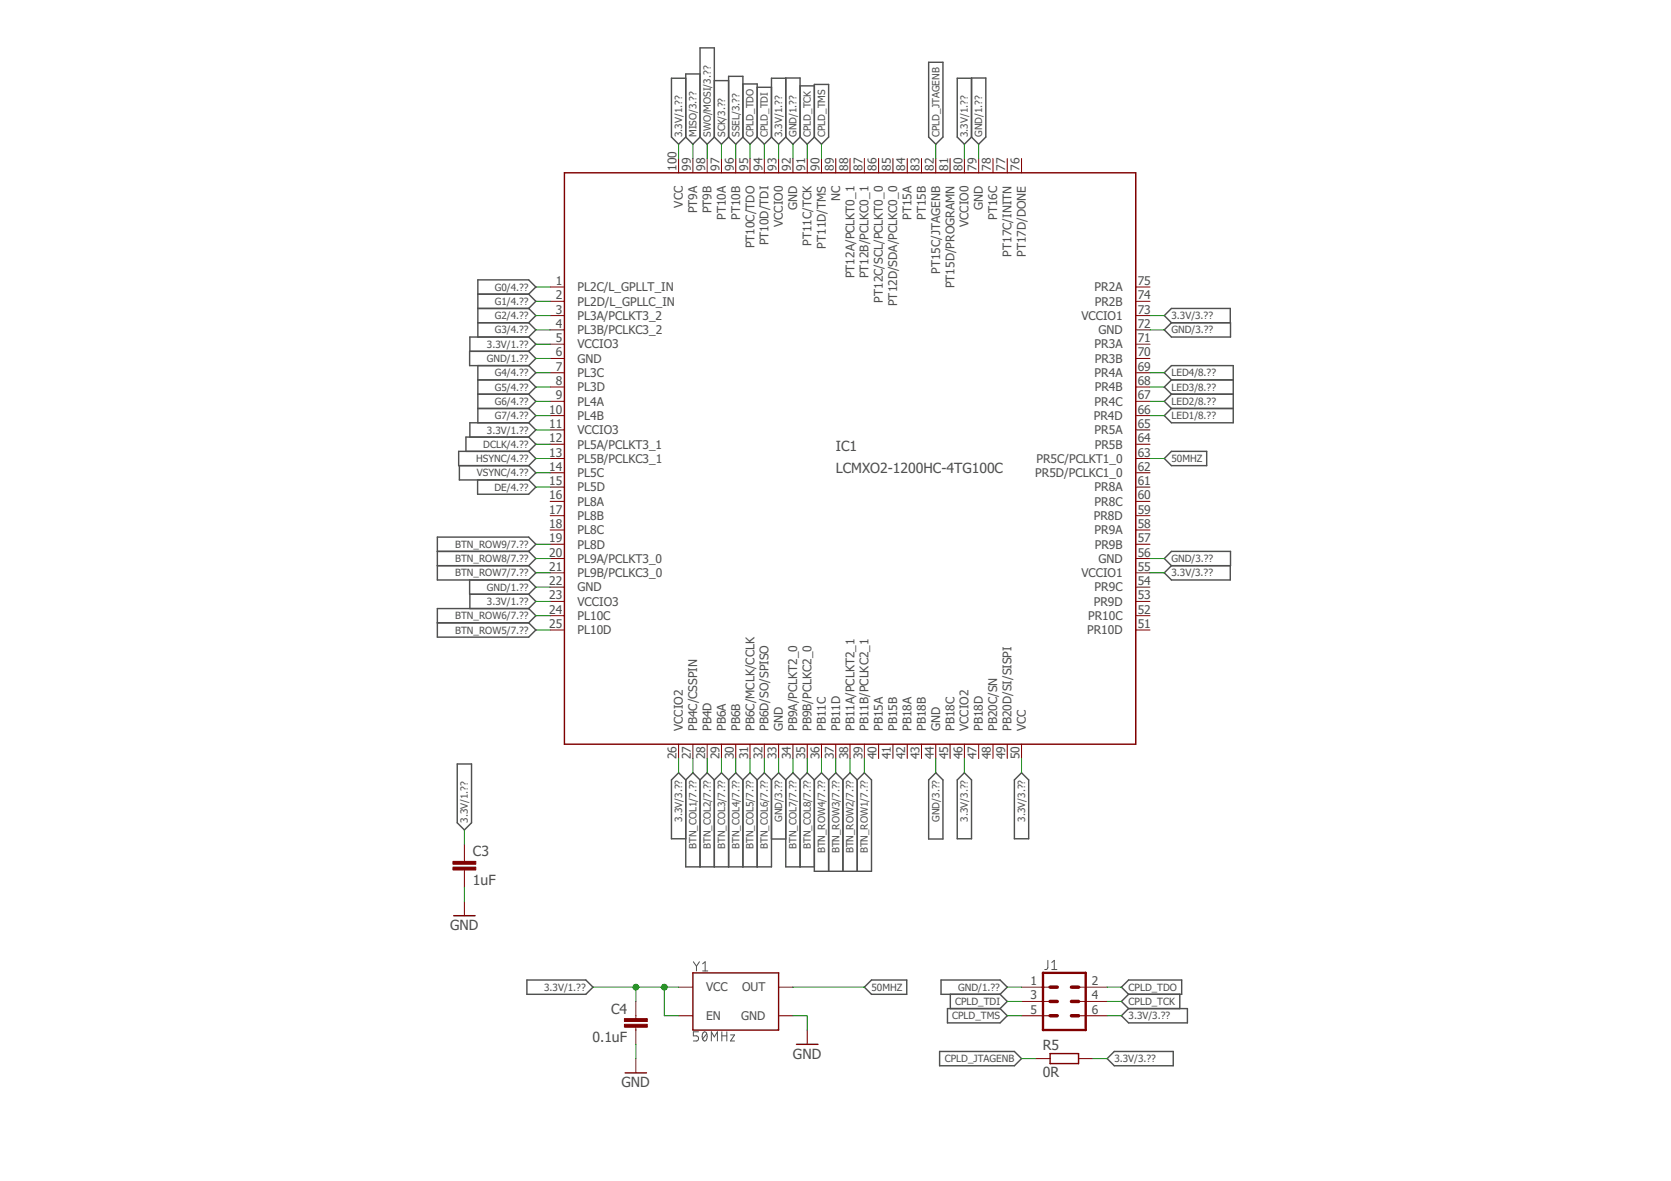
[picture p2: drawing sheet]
<svg xmlns="http://www.w3.org/2000/svg" width="297mm" height="210mm" viewBox="0 0 297 210" stroke-linecap="round" stroke-linejoin="round" font-family="sans-serif">
<g fill="none" stroke="#505050" stroke-width=".18">
<path d="M123.3 170.9l.5 .8M123.8 171.7v.9M124.3 170.9l-.5 .8M124.9 171.3l.4-.4v1.7M124.9 172.6h.9M186.3 170.7l-.1 1.4-.2 .2h-.3M187 172.3h.9M187 171.1l.4-.4v1.6M124.2 183.4h-.9v.7h.5a.46 .46 0 0 1 .4 .5 .46 .46 0 0 1-.4 .4h-.5M125 183.5l.3-.1a.97 .97 0 0 1 0 1.6 1 1 0 0 1-.3-1.5zM125.6 183.7l-.7 1M126.4 185v-1.6l.6 .9 .5-.9v1.6"/>
<path d="M128.3 184.1h.9M128.3 183.4v1.6M129.2 183.4v1.6M129.9 183.9h.7l-.7 1.1h.7"/>
</g>
<g fill="none" stroke="#505050" stroke-width=".25">
<path d="M121.9 13.9h-2.5v10.5l1.2 1.2 1.3-1.2M124.4 13.1h-2.5v11.3M127 14.3h2.5M132.1 14.9h2.5v9.5M134.6 15.5h2.5M139.7 13.9h-2.6v10.5M142.2 15.3h2.6M144.8 15h2.5v9.4l-1.3 1.2-1.2-1.2zM165.1 11.1h2.5v13.3l-1.3 1.2-1.2-1.2zM172.7 13.9h2.5v10.5l-1.2 1.2-1.3-1.2zM172.7 13.9h-2.5v10.5l1.2 1.2 1.3-1.2M121.9 24.4l1.3 1.2 1.2-1.2"/>
<path d="M124.4 24.4v-15.9h2.6v15.9M124.4 24.4l1.3 1.2 1.3-1.2M127 24.4l1.2 1.2 1.3-1.2M129.5 24.4l1.3 1.2 1.3-1.2M129.5 24.4v-10.8h2.6v10.8M132.1 24.4l1.2 1.2 1.3-1.2M134.6 24.4l1.3 1.2 1.2-1.2M137.1 24.4l1.3 1.2 1.3-1.2M139.7 24.4l1.2 1.2 1.3-1.2M139.7 24.4v-10.5h2.5v10.5M142.2 24.4l1.3 1.2 1.3-1.2M84.9 57.4h9.1"/>
<path d="M84.9 54.8h9.1M84.9 52.3h9.1M94 59.9h-10.5v5.1h10.5M94 59.9l1.2 1.3-1.2 1.2M94 57.4l1.2 1.2-1.2 1.3M94 54.8l1.2 1.3-1.2 1.3M94 52.3l1.2 1.3-1.2 1.2M94 52.3l1.2-1.3-1.2-1.3h-9.1v10.2M207 58.6l1.2-1.2h10.5v2.5h-10.5zM208.2 57.4l-1.2-1.3 1.2-1.3h10.5v2.6M83.5 62.4h10.5M84.9 65v10.1"/>
<path d="M84.9 67.5h9.1M84.9 70.1h9.1M84.9 72.6h9.1M94 62.4l1.2 1.3-1.2 1.3M94 75.1h-10.5v2.6M94 70.1l1.2 1.2-1.2 1.3M94 75.1l1.2 1.3-1.2 1.3M94 77.7h-11.2v2.5M94 67.5l1.2 1.3-1.2 1.3M94 72.6l1.2 1.3-1.2 1.2M94 65l1.2 1.3-1.2 1.2M94 77.7l1.2 1.3-1.2 1.2"/>
<path d="M208.2 67.5l-1.2-1.2 1.2-1.3h11v10.1h-11l-1.2-1.2 1.2-1.3M208.2 67.5l-1.2 1.3 1.2 1.3M208.2 67.5h11M208.2 70.1h11M208.2 72.6h11M208.2 70.1l-1.2 1.2 1.2 1.3M77.7 98h16.3M81.7 82.8v2.5h12.3M84.9 85.3v2.5h9.1l1.2-1.2-1.2-1.3M94 98l1.2-1.3-1.2-1.2h-16.3v7.6h16.3M94 80.2h-12.5v2.6h12.5M94 80.2l1.2 1.3-1.2 1.3"/>
<path d="M94 82.8l1.2 1.2-1.2 1.3M94 98l1.2 1.3-1.2 1.2M207 99.3l1.2-1.3h10.5v2.5h-10.5zM207 81.5l1.2-1.3h6.3v2.6h-6.3zM77.7 100.5h16.3M77.7 110.7h16.3M83.5 103.1v5.1M83.5 105.6h10.5M94 103.1l1.2 1.3-1.2 1.2M94 105.6l1.2 1.3-1.2 1.3M94 108.2h-16.3v5h16.3l1.2-1.2-1.2-1.3M94 100.5l1.2 1.3-1.2 1.3"/>
<path d="M94 108.2l1.2 1.2-1.2 1.3M208.2 100.5l-1.2 1.3 1.2 1.3h10.5v-2.6M81.3 135.8h2.5v10.4l-1.3 1.3-1.2-1.3zM121.9 138.6v15.5h15.2v-15.5M121.9 138.6l-1.3-1.2-1.2 1.2v10.5h2.5M121.9 138.6l1.3-1.2 1.2 1.2M124.4 138.6l1.3-1.2 1.3 1.2M124.4 138.6v15.5M127 138.6v15.5M127 138.6l1.2-1.2 1.3 1.2M129.5 138.6v15.5M129.5 138.6l1.3-1.2 1.3 1.2"/>
<path d="M132.1 138.6v15.5M132.1 138.6l1.2-1.2 1.3 1.2M134.6 138.6v15.5M134.6 138.6l1.3-1.2 1.2 1.2M137.1 138.6l1.3-1.2 1.3 1.2M139.7 138.6v15.5h5.1M139.7 138.6l1.2-1.2 1.3 1.2M142.2 138.6v15.5M142.2 138.6l1.3-1.2 1.3 1.2M144.8 138.6v16.3h10.1v-16.3l-1.3-1.2-1.2 1.2M144.8 138.6l1.2-1.2 1.3 1.2M147.3 138.6v16.3"/>
<path d="M147.3 138.6l1.3-1.2 1.2 1.2M149.8 138.6l1.3-1.2 1.3 1.2M149.8 138.6v16.3M152.4 138.6v16.3M165.1 138.6l1.2-1.2 1.3 1.2v10.5h-2.5zM170.2 138.6l1.2-1.2 1.3 1.2v10.5h-2.5zM180.3 138.6l1.3-1.2 1.3 1.2v10.5h-2.6zM137.1 149.1h2.6M93.7 174.2h10.4l1.3 1.3-1.3 1.2h-10.4zM153.6 175.5l1.3-1.3h6.3v2.5h-6.3zM167.3 174.2h10.5l1.2 1.3-1.2 1.2h-10.5zM168.4 179.3h9.4l1.2 1.2-1.2 1.3h-9.4z"/>
<path d="M168.9 176.7v2.6M177.8 176.7l1.2 1.3-1.2 1.3M199.3 175.5l1.3-1.3h9.5v2.5h-9.5zM200.6 176.7l-1.3 1.3 1.3 1.3M209.7 176.7v2.6M167 186.9h13.3l1.3 1.3-1.3 1.2h-13.3zM196.8 188.2l1.3-1.3h10.5v2.5h-10.5zM199.3 180.5l1.3-1.2h10.5v2.5h-10.5z"/>
</g>
<path d="M100.3 30.7h101.6v101.6h-101.6zM80.6 162.8h3.9M123.2 172.9h15.2v10.2h-15.2zM111.1 190.7h3.8M141.6 185.6h3.8M186.7 187.3h5v1.7h-5z" fill="none" stroke="#800000" stroke-width=".25"/>
<g fill="none" stroke="#800000" stroke-width=".18">
<path d="M120.6 28.2v2.5M123.2 28.2v2.5M125.7 28.2v2.5M128.2 28.2v2.5M130.8 28.2v2.5M133.3 28.2v2.5M135.9 28.2v2.5M138.4 28.2v2.5M140.9 28.2v2.5M143.5 28.2v2.5M146 28.2v2.5M148.6 28.2v2.5"/>
<path d="M151.1 28.2v2.5M153.6 28.2v2.5M156.2 28.2v2.5M158.7 28.2v2.5M161.3 28.2v2.5M163.8 28.2v2.5M166.3 28.2v2.5M168.9 28.2v2.5M171.4 28.2v2.5M174 28.2v2.5M176.5 28.2v2.5M179 28.2v2.5"/>
<path d="M181.6 28.2v2.5M97.8 51h2.5M97.8 53.6h2.5M97.8 56.1h2.5M97.8 58.6h2.5M201.9 51h2.5M201.9 53.6h2.5M201.9 56.1h2.5M201.9 58.6h2.5M97.8 61.2h2.5M97.8 63.7h2.5M97.8 66.3h2.5"/>
<path d="M97.8 68.8h2.5M97.8 71.3h2.5M97.8 73.9h2.5M97.8 76.4h2.5M97.8 79h2.5M201.9 61.2h2.5M201.9 63.7h2.5M201.9 66.3h2.5M201.9 68.8h2.5M201.9 71.3h2.5M201.9 73.9h2.5M201.9 76.4h2.5"/>
<path d="M201.9 79h2.5M97.8 81.5h2.5M97.8 84h2.5M97.8 86.6h2.5M97.8 89.1h2.5M97.8 91.7h2.5M97.8 94.2h2.5M97.8 96.7h2.5M97.8 99.3h2.5M201.9 81.5h2.5M201.9 84h2.5M201.9 86.6h2.5"/>
<path d="M201.9 89.1h2.5M201.9 91.7h2.5M201.9 94.2h2.5M201.9 96.7h2.5M201.9 99.3h2.5M97.8 101.8h2.5M97.8 104.4h2.5M97.8 106.9h2.5M97.8 109.4h2.5M97.8 112h2.5M201.9 101.8h2.5M201.9 104.4h2.5"/>
<path d="M201.9 106.9h2.5M201.9 109.4h2.5M201.9 112h2.5M120.6 132.3v2.5M123.2 132.3v2.5M125.7 132.3v2.5M128.2 132.3v2.5M130.8 132.3v2.5M133.3 132.3v2.5M135.9 132.3v2.5M138.4 132.3v2.5M140.9 132.3v2.5"/>
<path d="M143.5 132.3v2.5M146 132.3v2.5M148.6 132.3v2.5M151.1 132.3v2.5M153.6 132.3v2.5M156.2 132.3v2.5M158.7 132.3v2.5M161.3 132.3v2.5M163.8 132.3v2.5M166.3 132.3v2.5M168.9 132.3v2.5M171.4 132.3v2.5"/>
<path d="M174 132.3v2.5M176.5 132.3v2.5M179 132.3v2.5M181.6 132.3v2.5M82.5 150.1v3M82.5 154.6v3.1M82.5 160.2v2.6M113 178v3M120.6 175.5h2.6M138.4 175.5h2.5M181.6 175.5h5.1M181.6 178h5.1"/>
<path d="M191.7 175.5h5.1M191.7 178h5.1M113 182.6v3M113 188.2v2.5M120.6 180.5h2.6M138.4 180.5h2.5M143.5 183.1v2.5M181.6 180.5h5.1M184.1 188.2h2.6M191.7 180.5h5.1M191.7 188.2h2.6"/>
</g>
<g fill="#800000" stroke="#800000" stroke-width=".18">
<path d="M111 182.1h4.1v.5h-4.1z"/>
<path d="M111 181h4.1v.5h-4.1z"/>
<path d="M80.5 154.1h4.1v.5h-4.1z"/>
<path d="M80.5 153.1h4.1v.5h-4.1z"/>
</g>
<path d="M186.7 178h1.2M186.7 175.5h1.2M190.5 178h1.2M190.5 175.5h1.2M186.7 180.5h1.2M190.5 180.5h1.2" fill="none" stroke="#800000" stroke-width=".61"/>
<path d="M185.4 172.9h7.6v10.2h-7.6z" fill="none" stroke="#800000" stroke-width=".42"/>
<g fill="none" stroke="#008000" stroke-width=".18">
<path d="M120.6 25.6v2.6M123.2 25.6v2.6M125.7 25.6v2.6M128.2 25.6v2.6M130.8 25.6v2.6M133.3 25.6v2.6M135.9 25.6v2.6M138.4 25.6v2.6M140.9 25.6v2.6M143.5 25.6v2.6M146 25.6v2.6M166.3 25.6v2.6"/>
<path d="M171.4 25.6v2.6M174 25.6v2.6M95.2 58.6h2.6M95.2 56.1h2.6M95.2 51h2.6M95.2 53.6h2.6M204.4 58.6h2.6M204.4 56.1h2.6M95.2 63.7h2.6M95.2 76.4h2.6M95.2 61.2h2.6M95.2 66.3h2.6"/>
<path d="M95.2 68.8h2.6M95.2 71.3h2.6M95.2 73.9h2.6M95.2 79h2.6M204.4 66.3h2.6M204.4 68.8h2.6M204.4 71.3h2.6M204.4 73.9h2.6M95.2 99.3h2.6M95.2 81.5h2.6M95.2 84h2.6M95.2 86.6h2.6"/>
<path d="M95.2 96.7h2.6M204.4 99.3h2.6M204.4 81.5h2.6M95.2 104.4h2.6M95.2 106.9h2.6M95.2 101.8h2.6M95.2 112h2.6M95.2 109.4h2.6M204.4 101.8h2.6M120.6 134.8v2.6M123.2 134.8v2.6M125.7 134.8v2.6"/>
<path d="M128.2 134.8v2.6M130.8 134.8v2.6M133.3 134.8v2.6M135.9 134.8v2.6M138.4 134.8v2.6M140.9 134.8v2.6M143.5 134.8v2.6M146 134.8v2.6M148.6 134.8v2.6M151.1 134.8v2.6M153.6 134.8v2.6M166.3 134.8v2.6"/>
<path d="M171.4 134.8v2.6M181.6 134.8v2.6M82.5 147.5v2.6M82.5 157.7v2.5M105.4 175.5h15.2M113 175.5v2.5M118.1 175.5v5h2.5M140.9 175.5h12.7M179 175.5h2.6M179 178h2.6M196.8 175.5h2.5M196.8 178h2.5"/>
<path d="M113 185.6v2.6M140.9 180.5h2.6v2.6M179 180.5h2.6M181.6 188.2h2.5M194.3 188.2h2.5M196.8 180.5h2.5"/>
</g>
<g fill="#008000" stroke="#008000" stroke-width=".18">
<circle cx="118.1" cy="175.5" r=".51"/>
<circle cx="113" cy="175.5" r=".51"/>
</g>
<g font-size="2.5" fill="#505050">
<text x="148.6" y="80.2">IC1</text>
<text x="148.6" y="84">LCMXO2-1200HC-4TG100C</text>
<text x="84.1" y="152.2">C3</text>
<text x="84.1" y="157.3">1uF</text>
<text x="80" y="165.3">GND</text>
<text x="105.3" y="185.2">0.1uF</text>
<text x="108.6" y="180.1">C4</text>
<text x="141" y="188.1">GND</text>
<text x="185.4" y="191.4">0R</text>
<text x="185.4" y="186.6">R5</text>
<text x="110.5" y="193.2">GND</text>
</g>
<g font-size="2.1" fill="#505050">
<text x="120.3" y="30.4" transform="rotate(-90 120.3 30.4)">100</text>
<text x="122.8" y="30.4" transform="rotate(-90 122.8 30.4)">99</text>
<text x="125.4" y="30.4" transform="rotate(-90 125.4 30.4)">98</text>
<text x="127.9" y="30.4" transform="rotate(-90 127.9 30.4)">97</text>
<text x="130.4" y="30.4" transform="rotate(-90 130.4 30.4)">96</text>
<text x="133" y="30.4" transform="rotate(-90 133 30.4)">95</text>
<text x="135.5" y="30.4" transform="rotate(-90 135.5 30.4)">94</text>
<text x="138.1" y="30.4" transform="rotate(-90 138.1 30.4)">93</text>
<text x="140.6" y="30.4" transform="rotate(-90 140.6 30.4)">92</text>
<text x="143.1" y="30.4" transform="rotate(-90 143.1 30.4)">91</text>
<text x="145.7" y="30.4" transform="rotate(-90 145.7 30.4)">90</text>
<text x="148.2" y="30.4" transform="rotate(-90 148.2 30.4)">89</text>
<text x="149.3" y="35.8" transform="rotate(-90 149.3 35.8)">NC</text>
<text x="150.8" y="30.4" transform="rotate(-90 150.8 30.4)">88</text>
<text x="153.3" y="30.4" transform="rotate(-90 153.3 30.4)">87</text>
<text x="155.8" y="30.4" transform="rotate(-90 155.8 30.4)">86</text>
<text x="158.4" y="30.4" transform="rotate(-90 158.4 30.4)">85</text>
<text x="160.9" y="30.4" transform="rotate(-90 160.9 30.4)">84</text>
<text x="163.4" y="30.4" transform="rotate(-90 163.4 30.4)">83</text>
<text x="166" y="30.4" transform="rotate(-90 166 30.4)">82</text>
<text x="168.5" y="30.4" transform="rotate(-90 168.5 30.4)">81</text>
<text x="171.1" y="30.4" transform="rotate(-90 171.1 30.4)">80</text>
<text x="173.6" y="30.4" transform="rotate(-90 173.6 30.4)">79</text>
<text x="176.1" y="30.4" transform="rotate(-90 176.1 30.4)">78</text>
<text x="178.7" y="30.4" transform="rotate(-90 178.7 30.4)">77</text>
<text x="181.2" y="30.4" transform="rotate(-90 181.2 30.4)">76</text>
<text x="121.4" y="36.9" transform="rotate(-90 121.4 36.9)">VCC</text>
<text x="123.9" y="37.9" transform="rotate(-90 123.9 37.9)">PT9A</text>
<text x="126.5" y="37.9" transform="rotate(-90 126.5 37.9)">PT9B</text>
<text x="129" y="39.1" transform="rotate(-90 129 39.1)">PT10A</text>
<text x="131.6" y="39.1" transform="rotate(-90 131.6 39.1)">PT10B</text>
<text x="139.2" y="40.4" transform="rotate(-90 139.2 40.4)">VCCIO0</text>
<text x="141.7" y="37.3" transform="rotate(-90 141.7 37.3)">GND</text>
<text x="162" y="39.1" transform="rotate(-90 162 39.1)">PT15A</text>
<text x="164.6" y="39.1" transform="rotate(-90 164.6 39.1)">PT15B</text>
<text x="172.2" y="40.4" transform="rotate(-90 172.2 40.4)">VCCIO0</text>
<text x="174.7" y="37.3" transform="rotate(-90 174.7 37.3)">GND</text>
<text x="177.3" y="39.1" transform="rotate(-90 177.3 39.1)">PT16C</text>
<text x="134.1" y="44.1" transform="rotate(-90 134.1 44.1)">PT10C/TDO</text>
<text x="136.6" y="43.6" transform="rotate(-90 136.6 43.6)">PT10D/TDI</text>
<text x="144.3" y="43.7" transform="rotate(-90 144.3 43.7)">PT11C/TCK</text>
<text x="146.8" y="44.2" transform="rotate(-90 146.8 44.2)">PT11D/TMS</text>
<text x="179.8" y="45.6" transform="rotate(-90 179.8 45.6)">PT17C/INITN</text>
<text x="182.3" y="45.7" transform="rotate(-90 182.3 45.7)">PT17D/DONE</text>
<text x="98.8" y="50.7">1</text>
<text x="98.8" y="53.2">2</text>
<text x="102.7" y="51.8">PL2C/L_GPLLT_IN</text>
<text x="151.9" y="49.4" transform="rotate(-90 151.9 49.4)">PT12A/PCLKT0_1</text>
<text x="154.4" y="49.5" transform="rotate(-90 154.4 49.5)">PT12B/PCLKC0_1</text>
<text x="156.9" y="53.8" transform="rotate(-90 156.9 53.8)">PT12C/SCL/PCLKT0_0</text>
<text x="167.1" y="48.7" transform="rotate(-90 167.1 48.7)">PT15C/JTAGENB</text>
<text x="169.6" y="51.2" transform="rotate(-90 169.6 51.2)">PT15D/PROGRAMN</text>
<text x="194.6" y="51.8">PR2A</text>
<text x="202.3" y="53.2">74</text>
<text x="202.3" y="50.7">75</text>
<text x="98.8" y="55.7">3</text>
<text x="98.8" y="58.3">4</text>
<text x="102.7" y="54.3">PL2D/L_GPLLC_IN</text>
<text x="102.7" y="56.9">PL3A/PCLKT3_2</text>
<text x="102.7" y="59.4">PL3B/PCLKC3_2</text>
<text x="159.5" y="54.4" transform="rotate(-90 159.5 54.4)">PT12D/SDA/PCLKC0_0</text>
<text x="192.2" y="56.9">VCCIO1</text>
<text x="194.6" y="54.3">PR2B</text>
<text x="195.3" y="59.4">GND</text>
<text x="202.3" y="58.3">72</text>
<text x="202.3" y="55.7">73</text>
<text x="98.8" y="60.8">5</text>
<text x="98.8" y="63.4">6</text>
<text x="98.8" y="65.9">7</text>
<text x="102.7" y="61.9">VCCIO3</text>
<text x="102.7" y="64.5">GND</text>
<text x="194.6" y="61.9">PR3A</text>
<text x="194.6" y="64.5">PR3B</text>
<text x="202.3" y="65.9">69</text>
<text x="202.3" y="63.4">70</text>
<text x="202.3" y="60.8">71</text>
<text x="98.8" y="68.4">8</text>
<text x="98.8" y="71">9</text>
<text x="102.7" y="67">PL3C</text>
<text x="102.7" y="69.6">PL3D</text>
<text x="194.6" y="67">PR4A</text>
<text x="194.6" y="69.6">PR4B</text>
<text x="202.3" y="71">67</text>
<text x="202.3" y="68.4">68</text>
<text x="97.6" y="73.5">10</text>
<text x="97.6" y="76.1">11</text>
<text x="102.7" y="72.1">PL4A</text>
<text x="102.7" y="74.6">PL4B</text>
<text x="102.7" y="77.2">VCCIO3</text>
<text x="194.4" y="74.6">PR4D</text>
<text x="194.6" y="77.2">PR5A</text>
<text x="194.6" y="72.1">PR4C</text>
<text x="202.3" y="76.1">65</text>
<text x="202.3" y="73.5">66</text>
<text x="97.6" y="78.6">12</text>
<text x="97.6" y="81.1">13</text>
<text x="97.6" y="83.7">14</text>
<text x="102.7" y="79.7">PL5A/PCLKT3_1</text>
<text x="102.7" y="82.3">PL5B/PCLKC3_1</text>
<text x="184.2" y="82.3">PR5C/PCLKT1_0</text>
<text x="194.6" y="79.7">PR5B</text>
<text x="202.3" y="83.7">62</text>
<text x="202.3" y="81.1">63</text>
<text x="202.3" y="78.6">64</text>
<text x="97.6" y="86.2">15</text>
<text x="97.6" y="88.8">16</text>
<text x="102.7" y="84.8">PL5C</text>
<text x="102.7" y="87.3">PL5D</text>
<text x="102.7" y="89.9">PL8A</text>
<text x="184" y="84.8">PR5D/PCLKC1_0</text>
<text x="194.6" y="89.9">PR8C</text>
<text x="194.6" y="87.3">PR8A</text>
<text x="202.3" y="88.8">60</text>
<text x="202.3" y="86.2">61</text>
<text x="97.6" y="91.3">17</text>
<text x="97.6" y="93.8">18</text>
<text x="102.7" y="92.4">PL8B</text>
<text x="102.7" y="94.9">PL8C</text>
<text x="194.4" y="92.4">PR8D</text>
<text x="194.6" y="95">PR9A</text>
<text x="202.3" y="93.8">58</text>
<text x="202.3" y="91.3">59</text>
<text x="97.6" y="96.4">19</text>
<text x="97.6" y="98.9">20</text>
<text x="97.6" y="101.5">21</text>
<text x="102.7" y="97.5">PL8D</text>
<text x="102.7" y="100">PL9A/PCLKT3_0</text>
<text x="194.6" y="97.5">PR9B</text>
<text x="195.3" y="100">GND</text>
<text x="202.3" y="101.5">55</text>
<text x="202.3" y="98.9">56</text>
<text x="202.3" y="96.4">57</text>
<text x="97.6" y="104">22</text>
<text x="97.6" y="106.5">23</text>
<text x="102.7" y="102.6">PL9B/PCLKC3_0</text>
<text x="102.7" y="105.1">GND</text>
<text x="102.7" y="107.6">VCCIO3</text>
<text x="192.2" y="102.6">VCCIO1</text>
<text x="194.4" y="107.6">PR9D</text>
<text x="194.6" y="105.1">PR9C</text>
<text x="202.3" y="106.5">53</text>
<text x="202.3" y="104">54</text>
<text x="97.6" y="109.1">24</text>
<text x="97.6" y="111.6">25</text>
<text x="102.7" y="110.2">PL10C</text>
<text x="102.7" y="112.7">PL10D</text>
<text x="193.3" y="112.7">PR10D</text>
<text x="193.4" y="110.2">PR10C</text>
<text x="202.3" y="111.6">51</text>
<text x="202.3" y="109.1">52</text>
<text x="121.4" y="129.9" transform="rotate(-90 121.4 129.9)">VCCIO2</text>
<text x="123.9" y="129.9" transform="rotate(-90 123.9 129.9)">PB4C/CSSPIN</text>
<text x="126.5" y="129.9" transform="rotate(-90 126.5 129.9)">PB4D</text>
<text x="129" y="129.9" transform="rotate(-90 129 129.9)">PB6A</text>
<text x="131.6" y="129.9" transform="rotate(-90 131.6 129.9)">PB6B</text>
<text x="134.1" y="129.9" transform="rotate(-90 134.1 129.9)">PB6C/MCLK/CCLK</text>
<text x="136.6" y="129.9" transform="rotate(-90 136.6 129.9)">PB6D/SO/SPISO</text>
<text x="139.2" y="129.9" transform="rotate(-90 139.2 129.9)">GND</text>
<text x="141.7" y="129.9" transform="rotate(-90 141.7 129.9)">PB9A/PCLKT2_0</text>
<text x="144.3" y="129.9" transform="rotate(-90 144.3 129.9)">PB9B/PCLKC2_0</text>
<text x="146.8" y="129.9" transform="rotate(-90 146.8 129.9)">PB11C</text>
<text x="149.3" y="129.9" transform="rotate(-90 149.3 129.9)">PB11D</text>
<text x="151.9" y="129.9" transform="rotate(-90 151.9 129.9)">PB11A/PCLKT2_1</text>
<text x="154.4" y="129.9" transform="rotate(-90 154.4 129.9)">PB11B/PCLKC2_1</text>
<text x="156.9" y="129.9" transform="rotate(-90 156.9 129.9)">PB15A</text>
<text x="159.5" y="129.9" transform="rotate(-90 159.5 129.9)">PB15B</text>
<text x="162" y="129.9" transform="rotate(-90 162 129.9)">PB18A</text>
<text x="164.6" y="129.9" transform="rotate(-90 164.6 129.9)">PB18B</text>
<text x="167.1" y="129.9" transform="rotate(-90 167.1 129.9)">GND</text>
<text x="169.6" y="129.9" transform="rotate(-90 169.6 129.9)">PB18C</text>
<text x="172.2" y="129.9" transform="rotate(-90 172.2 129.9)">VCCIO2</text>
<text x="174.7" y="129.9" transform="rotate(-90 174.7 129.9)">PB18D</text>
<text x="177.3" y="129.9" transform="rotate(-90 177.3 129.9)">PB20C/SN</text>
<text x="179.8" y="129.9" transform="rotate(-90 179.8 129.9)">PB20D/SI/SISPI</text>
<text x="182.3" y="129.9" transform="rotate(-90 182.3 129.9)">VCC</text>
<text x="120.3" y="135" transform="rotate(-90 120.3 135)">26</text>
<text x="122.8" y="135" transform="rotate(-90 122.8 135)">27</text>
<text x="125.4" y="135" transform="rotate(-90 125.4 135)">28</text>
<text x="127.9" y="135" transform="rotate(-90 127.9 135)">29</text>
<text x="130.4" y="135" transform="rotate(-90 130.4 135)">30</text>
<text x="133" y="135" transform="rotate(-90 133 135)">31</text>
<text x="135.5" y="135" transform="rotate(-90 135.5 135)">32</text>
<text x="138.1" y="135" transform="rotate(-90 138.1 135)">33</text>
<text x="140.6" y="135" transform="rotate(-90 140.6 135)">34</text>
<text x="143.1" y="135" transform="rotate(-90 143.1 135)">35</text>
<text x="145.7" y="135" transform="rotate(-90 145.7 135)">36</text>
<text x="148.2" y="135" transform="rotate(-90 148.2 135)">37</text>
<text x="150.8" y="135" transform="rotate(-90 150.8 135)">38</text>
<text x="153.3" y="135" transform="rotate(-90 153.3 135)">39</text>
<text x="155.8" y="135" transform="rotate(-90 155.8 135)">40</text>
<text x="158.4" y="135" transform="rotate(-90 158.4 135)">41</text>
<text x="160.9" y="135" transform="rotate(-90 160.9 135)">42</text>
<text x="163.4" y="135" transform="rotate(-90 163.4 135)">43</text>
<text x="166" y="135" transform="rotate(-90 166 135)">44</text>
<text x="168.5" y="135" transform="rotate(-90 168.5 135)">45</text>
<text x="171.1" y="135" transform="rotate(-90 171.1 135)">46</text>
<text x="173.6" y="135" transform="rotate(-90 173.6 135)">47</text>
<text x="176.1" y="135" transform="rotate(-90 176.1 135)">48</text>
<text x="178.7" y="135" transform="rotate(-90 178.7 135)">49</text>
<text x="181.2" y="135" transform="rotate(-90 181.2 135)">50</text>
<text x="125.5" y="176.2">VCC</text>
<text x="131.9" y="176.2">OUT</text>
<text x="183.2" y="175.1">1</text>
<text x="183.2" y="177.6">3</text>
<text x="194.1" y="177.6">4</text>
<text x="194.1" y="175.1">2</text>
<text x="125.5" y="181.3">EN</text>
<text x="131.8" y="181.3">GND</text>
<text x="183.2" y="180.2">5</text>
<text x="194.1" y="180.2">6</text>
</g>
<g font-size="1.8" fill="#505050">
<text x="121.3" y="24.4" transform="rotate(-90 121.3 24.4)">3.3V/1.??</text>
<text x="123.8" y="24.4" transform="rotate(-90 123.8 24.4)">MISO/3.??</text>
<text x="126.4" y="24.4" transform="rotate(-90 126.4 24.4)">SWO/MOSI/3.??</text>
<text x="128.9" y="24.4" transform="rotate(-90 128.9 24.4)">SCK/3.??</text>
<text x="131.4" y="24.4" transform="rotate(-90 131.4 24.4)">SSEL/3.??</text>
<text x="134" y="24.4" transform="rotate(-90 134 24.4)">CPLD_TDO</text>
<text x="136.5" y="24.4" transform="rotate(-90 136.5 24.4)">CPLD_TDI</text>
<text x="139" y="24.4" transform="rotate(-90 139 24.4)">3.3V/1.??</text>
<text x="141.6" y="24.4" transform="rotate(-90 141.6 24.4)">GND/1.??</text>
<text x="144.1" y="24.4" transform="rotate(-90 144.1 24.4)">CPLD_TCK</text>
<text x="146.7" y="24.4" transform="rotate(-90 146.7 24.4)">CPLD_TMS</text>
<text x="167" y="24.4" transform="rotate(-90 167 24.4)">CPLD_JTAGENB</text>
<text x="172.1" y="24.4" transform="rotate(-90 172.1 24.4)">3.3V/1.??</text>
<text x="174.6" y="24.4" transform="rotate(-90 174.6 24.4)">GND/1.??</text>
<text x="87.9" y="51.7">G0/4.??</text>
<text x="87.9" y="54.2">G1/4.??</text>
<text x="87.9" y="56.7">G2/4.??</text>
<text x="87.9" y="59.3">G3/4.??</text>
<text x="208.2" y="59.3">GND/3.??</text>
<text x="208.2" y="56.7">3.3V/3.??</text>
<text x="86.5" y="64.4">GND/1.??</text>
<text x="86.6" y="61.8">3.3V/1.??</text>
<text x="87.9" y="66.9">G4/4.??</text>
<text x="87.9" y="69.4">G5/4.??</text>
<text x="87.9" y="72">G6/4.??</text>
<text x="208.2" y="72">LED2/8.??</text>
<text x="208.2" y="69.4">LED3/8.??</text>
<text x="208.2" y="66.9">LED4/8.??</text>
<text x="86.6" y="77">3.3V/1.??</text>
<text x="87.9" y="74.5">G7/4.??</text>
<text x="208.2" y="74.5">LED1/8.??</text>
<text x="84.6" y="82.1">HSYNC/4.??</text>
<text x="85.9" y="79.6">DCLK/4.??</text>
<text x="208.2" y="82.1">50MHZ</text>
<text x="84.8" y="84.7">VSYNC/4.??</text>
<text x="87.9" y="87.2">DE/4.??</text>
<text x="80.9" y="99.9">BTN_ROW8/7.??</text>
<text x="80.9" y="97.4">BTN_ROW9/7.??</text>
<text x="208.2" y="99.9">GND/3.??</text>
<text x="80.9" y="102.4">BTN_ROW7/7.??</text>
<text x="86.5" y="105">GND/1.??</text>
<text x="86.6" y="107.5">3.3V/1.??</text>
<text x="208.2" y="102.4">3.3V/3.??</text>
<text x="80.9" y="112.6">BTN_ROW5/7.??</text>
<text x="80.9" y="110.1">BTN_ROW6/7.??</text>
<text x="83.2" y="146.2" transform="rotate(-90 83.2 146.2)">3.3V/1.??</text>
<text x="121.3" y="146" transform="rotate(-90 121.3 146)">3.3V/3.??</text>
<text x="139" y="146.1" transform="rotate(-90 139 146.1)">GND/3.??</text>
<text x="167" y="146.1" transform="rotate(-90 167 146.1)">GND/3.??</text>
<text x="172.1" y="146" transform="rotate(-90 172.1 146)">3.3V/3.??</text>
<text x="182.2" y="146" transform="rotate(-90 182.2 146)">3.3V/3.??</text>
<text x="123.8" y="150.9" transform="rotate(-90 123.8 150.9)">BTN_COL1/7.??</text>
<text x="126.4" y="150.9" transform="rotate(-90 126.4 150.9)">BTN_COL2/7.??</text>
<text x="128.9" y="150.9" transform="rotate(-90 128.9 150.9)">BTN_COL3/7.??</text>
<text x="131.4" y="150.9" transform="rotate(-90 131.4 150.9)">BTN_COL4/7.??</text>
<text x="134" y="150.9" transform="rotate(-90 134 150.9)">BTN_COL5/7.??</text>
<text x="136.5" y="150.9" transform="rotate(-90 136.5 150.9)">BTN_COL6/7.??</text>
<text x="141.6" y="150.9" transform="rotate(-90 141.6 150.9)">BTN_COL7/7.??</text>
<text x="144.1" y="150.9" transform="rotate(-90 144.1 150.9)">BTN_COL8/7.??</text>
<text x="146.7" y="151.7" transform="rotate(-90 146.7 151.7)">BTN_ROW4/7.??</text>
<text x="149.2" y="151.7" transform="rotate(-90 149.2 151.7)">BTN_ROW3/7.??</text>
<text x="151.7" y="151.7" transform="rotate(-90 151.7 151.7)">BTN_ROW2/7.??</text>
<text x="154.3" y="151.7" transform="rotate(-90 154.3 151.7)">BTN_ROW1/7.??</text>
<text x="96.7" y="176.1">3.3V/1.??</text>
<text x="154.9" y="176.1">50MHZ</text>
<text x="169.8" y="178.6">CPLD_TDI</text>
<text x="170.3" y="176.1">GND/1.??</text>
<text x="200.6" y="176.1">CPLD_TDO</text>
<text x="200.6" y="178.6">CPLD_TCK</text>
<text x="169.3" y="181.2">CPLD_TMS</text>
<text x="200.6" y="181.2">3.3V/3.??</text>
<text x="167.9" y="188.8">CPLD_JTAGENB</text>
<text x="198.1" y="188.8">3.3V/3.??</text>
</g>
</svg>
